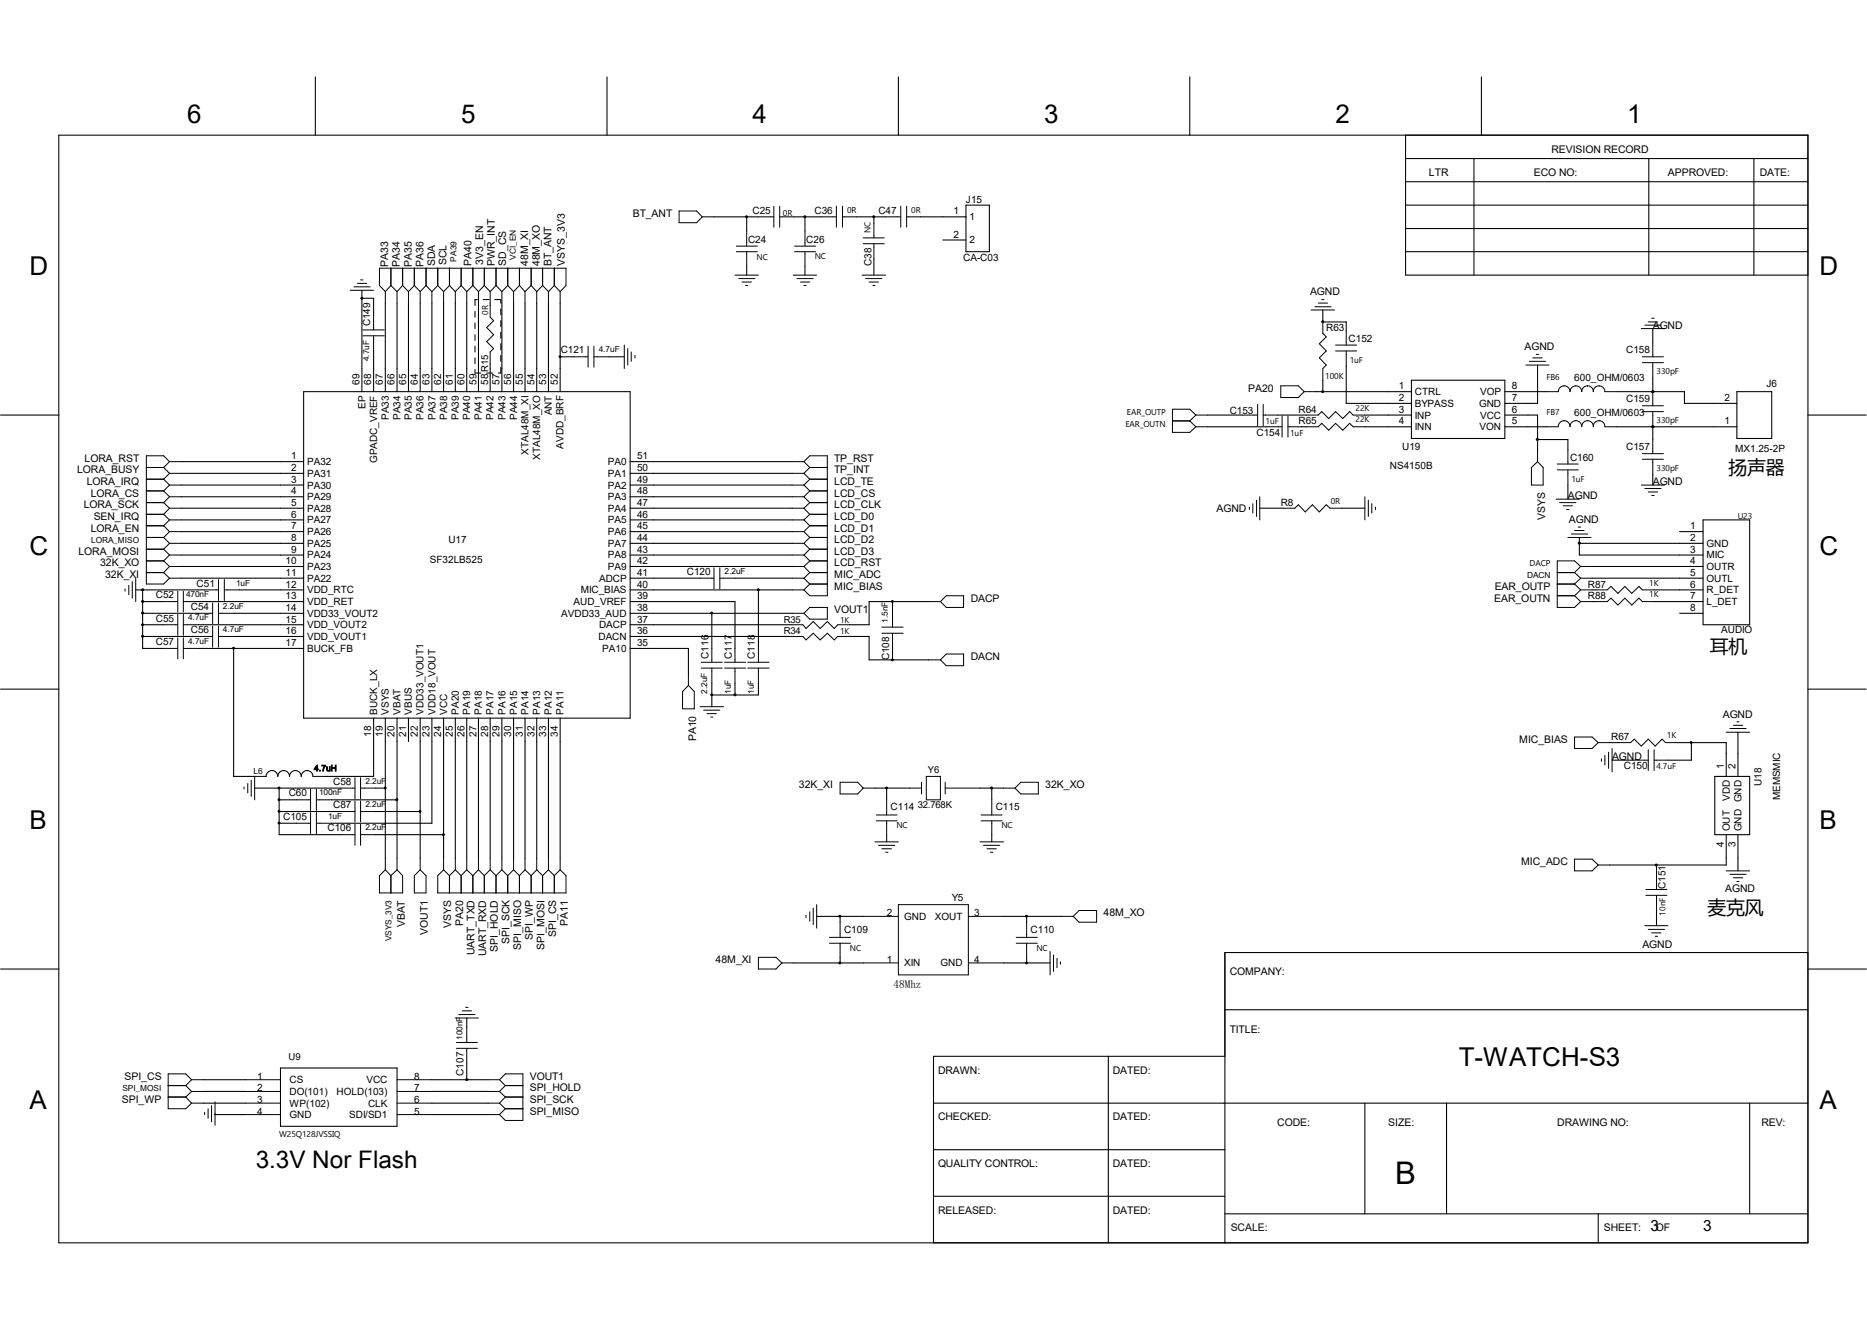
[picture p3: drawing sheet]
<svg xmlns="http://www.w3.org/2000/svg" width="297mm" height="210mm" viewBox="0 0 297 210" stroke-linecap="round" stroke-linejoin="round" font-family="sans-serif">
<g fill="none" stroke="#000" stroke-width=".17">
<path d="M50.2 12.2v9.3M96.6 12.2v9.3M142.9 12.2v9.3M189.3 12.2v9.3M235.7 12.2v9.3M9.4 21.5h278.2v176.2h-278.2zM113.6 34.5h7.1M118.8 34.5v2.2M126.3 34.5h4.3M128.1 34.5v2.2M136.2 34.5h4.7M139 34.5v1.1"/>
<path d="M146.4 34.5h7.3M150 38.2h3.7M153.7 32.6h3.7v7.4h-3.7zM223.6 25.2h64M223.6 28.9h64M223.6 36.4h64M223.6 21.5v22.3h64M223.6 32.6h64M234.5 25.2v18.6M262.3 25.2v18.6M279 25.2v18.6M57.6 47.5h1.8v2.7"/>
<path d="M57.6 46.2v16.1M59.4 55.8v6.5M61.3 48.2v14.1M63.2 48.2v14.1M65 48.2v14.1M66.8 48.2v14.1M68.7 48.2v14.1M70.6 48.2v14.1M72.4 48.2v14.1M74.3 48.2v14.1M75.6 49.5v1M75.6 51.4v.9"/>
<path d="M75.6 53.3v.8M75.6 55.1v.9M75.6 56.9v1M75.6 58.8v.6h.9M75.9 47.7h-.3v.9M76.1 48.2v14.1M76.9 47.7h.9M77.4 59.4h1M78 48.2v.4M78 57.9v4.4M78.7 47.7h1v.5M79.7 58.4v1h-.4"/>
<path d="M79.7 49.1v1M79.7 51v.9M79.7 52.9v.9M79.7 54.7v1M79.7 56.6v.9M79.8 48.2v14.1M81.7 48.2v14.1M83.5 48.2v14.1M85.4 48.2v14.1M87.2 48.2v14.1M89.1 48.2v14.1M89.1 56.8h2.3"/>
<path d="M96.9 56.8h2.4M118.8 42.3v1.5M128.1 42.3v1.5M139 41.2v2.6M210.4 51.2h.1M210.4 49.3v1.9M210.4 51.2h3.8v1.5M214.2 58.3v5.9h10.3M223.6 40h64M244.6 58.1v6.1h-5.2M262.9 52.3v2.2M.1 66h9.3"/>
<path d="M28.8 73.4h19.5M28.8 75.3h19.5M28.8 77.2h19.5M28.8 79h19.5M48.3 62.3h51.9v52h-51.9zM100.2 73.4h25.8M100.2 75.3h25.8M100.2 77.2h25.8M100.2 79h25.8M192.1 66h5.6M192.1 67.9h9.4M203.2 66h4.7"/>
<path d="M207.1 67.9h.8M209.3 62.3h15.2M210.4 60.5v1.8M217.1 66h7.4M217.1 67.9h7.4M224.5 60.5h14.9v9.3h-14.9zM239.4 66h5.2v5.6M239.4 62.3h6.6M239.4 67.9h6.6M244.6 69.9h4.8v1.7M249.4 77.2v2.2M257.2 62.3h10.8v1.9h8.3"/>
<path d="M257.2 67.9h19.1M262.9 62.3h.1M262.9 67.9h.1M262.9 60.1v2.2M262.9 67.9v2M262.9 75.5v1.7M276.3 62.3h5.6v7.5h-5.6zM287.6 66h9.3M21.6 93.9h11M22.7 95.7h3.3M22.7 97.6h8.9M22.7 99.4h3.3"/>
<path d="M22.7 93.9v9.3h3.3M28.8 80.9h19.5M28.8 82.7h19.5M28.8 84.6h19.5M28.8 86.4h19.5M28.8 88.3h19.5M28.8 90.1h19.5M28.8 92h19.5M31.6 95.7h16.7M31.6 99.4h16.7M37.2 97.6h11.1M38.1 93.9h10.2"/>
<path d="M100.2 80.9h25.8M100.2 82.7h25.8M100.2 84.6h25.8M100.2 86.4h25.8M100.2 88.3h25.8M100.2 90.1h25.8M100.2 92h11.2M100.2 93.9h25.8M100.2 95.7h16.7v7.5M100.2 97.6h25.8M100.2 99.4h25.6M113.2 97.6v5.6"/>
<path d="M116.9 92h9.1M120.6 93.9v9.3M142 95.7v1.7M147.7 95.7h-9.4v3.7h-3.2M200.4 80.9h3.7M213.4 80.9h3.7M251.2 86.4h19.7M251.2 85.5v2.8h19.7M253.3 90.1h17.6M253.3 92h17.6M253.3 93.9h.6M253.3 95.7h.6"/>
<path d="M263.1 93.9h7.8M263.1 95.7h7.8M267.2 84.6h3.7M267.2 97.6h3.7M270.9 82.7h7.4v16.7h-7.4zM.1 109.6h9.3M22.7 101.3h8.9M31.6 103.2h16.7M37.2 101.3h11.1M37.2 103.2v20.3h3.3M59.4 114.3v9.2h-7.8M61.3 114.3v22.2"/>
<path d="M63.2 114.3v22.2M65 114.3v3.7M66.8 114.3v22.2M68.7 114.3v16.7h-16M70.6 114.3v22.2M72.4 114.3v22.2M74.3 114.3v22.2M76.1 114.3v22.2M78 114.3v22.2M79.8 114.3v22.2M81.7 114.3v22.2M83.5 114.3v22.2"/>
<path d="M85.4 114.3v22.2M87.2 114.3v22.2M89.1 114.3v22.2M100.2 101.3h25.6M100.2 103.2h9.3v4M113.2 108.7v3.7M116.9 108.7v1.9M120.6 108.7v1.9h-7.4M135.1 101.3h3.2v3.7h9.4M142 103v2M256.1 118.2h1.5M266.8 118.2h7.8v5.3"/>
<path d="M269.1 118.2v2.7h-3.8M276.5 116.5v7M287.6 109.6h9.3M40.5 125.4h13.7M42.3 123.5a.93 .93 0 0 1 1-.9 .93 .93 0 0 1 .9 .9 .93 .93 0 0 1 .9-.9 .93 .93 0 0 1 1 .9 .93 .93 0 0 1 .9-.9 .93 .93 0 0 1 .9 .9 .93 .93 0 0 1 1-.9 .93 .93 0 0 1 .9 .9M44.4 125.4v7.4h9.8M44.4 127.3h2.8M44.4 129.1h9.8M44.4 131h2.8M52.7 127.3h10.5M59.8 132.8h10.8M59.8 125.4h1.5"/>
<path d="M59.8 129.1h7M139.2 125.4h5.5M141.1 125.4v1.9M141.1 132.8v1.1M155.9 125.4h3.7M157.8 125.4v1.9M157.8 132.8v1.1M256.5 120.9h3.3M263.5 137.6v1.5M272.8 123.5h5.5v9.3h-5.5zM274.6 132.8v4.8h-18.5M276.5 132.8v5.8"/>
<path d="M.1 154.2h9.3M126.2 153.2h11.1M129.9 145.8h7.4M133.6 145.8v.9M133.6 152.3v.9M159.6 153.2h7.4M159.6 145.8h9.3M163.3 145.8v.9M163.3 152.3v.9M263.5 144.7v2.6M287.6 151.6h-92.7v46.1M287.7 154.2h9.2"/>
<path d="M32.3 175.5h6.7M32.3 171.8h6.7M32.3 173.7h6.7M34.2 177.2v.1h4.8M44.6 169.9h18.6v9.3h-18.6zM68.7 175.5h8.9M68.7 171.8h8.9M68.7 173.7h8.9M68.7 177.3h8.9M74.3 162v1.4M74.3 169v2.8M148.5 175.5h139.1"/>
<path d="M176.3 168.1v29.6M194.9 160.7h92.7M194.9 168.1h-46.4v29.6M217.1 175.5v17.6M230.1 175.5v17.6M278.3 175.5v17.6M148.5 182.9h46.4M148.5 190.3h46.4M194.9 193.1h92.7M254.3 193.1v4.6"/>
</g>
<g fill="none" stroke="#000" stroke-width=".16">
<path d="M108 33.6h2.8l.9 .9-.9 .9h-2.8zM111.7 34.5h1.9M117.1 39.2h3.4M118.8 36.7v2.5M120.7 34.5h2.4M123.1 32.8v3.4M124 34.5h2.3M124 32.8v3.4M126.4 39.2h3.4M128.1 36.7v2.5M130.6 34.5h2.5M133.1 32.8v3.4"/>
<path d="M134 34.5h2.2M134 32.8v3.4M137.3 38.8h3.4M137.3 37.8h3.4M139 35.6v2.2M139 38.8v2.4M140.9 34.5h2.4M143.3 32.8v3.4M144.2 34.5h2.2M144.2 32.8v3.4M55.7 46.2h3.7M56.3 45.6h2.6"/>
<path d="M56.9 45.1h1.4M57.4 44.5h.3M57.7 53.4h3.4M57.7 52.5h3.4M59.4 50.2v2.3M59.4 53.4v2.4M61.3 46.4v1.8M61.3 46.4l-.9-1v-2.7h29.6v2.7l-.9 1M62.2 42.7v2.7M62.2 45.4l1 1M62.2 45.4l-.9 1M63.2 46.4v1.8"/>
<path d="M64.1 42.7v2.7M64.1 45.4l.9 1M64.1 45.4l-.9 1M65 46.4v1.8M65.9 42.7v2.7M65.9 45.4l.9 1M65.9 45.4l-.9 1M66.8 46.4v1.8M67.8 42.7v2.7M67.8 45.4l.9 1M67.8 45.4l-1 1M68.7 46.4v1.8"/>
<path d="M69.6 42.7v2.7M69.6 45.4l1 1M69.6 45.4l-.9 1M70.6 46.4v1.8M71.5 42.7v2.7M71.5 45.4l.9 1M71.5 45.4l-.9 1M72.4 46.4v1.8M73.4 42.7v2.7M73.4 45.4l.9 1M73.4 45.4l-1 1M74.3 46.4v1.8"/>
<path d="M75.2 42.7v2.7M75.2 45.4l.9 1M75.2 45.4l-.9 1M76.1 46.4v1.8M77 42.7v2.7M77 45.4l-.9 1M77 45.4l1 1M78 48.6v1.9l.5 .5-1.1 1.1 1.1 1.2-1.1 1.1 1.1 1.1-.5 .5v1.9M78 46.4v1.8M78.9 42.7v2.7M78.9 45.4l.9 1M78.9 45.4l-.9 1"/>
<path d="M79.8 46.4v1.8M80.8 42.7v2.7M80.8 45.4l.9 1M80.8 45.4l-1 1M81.7 46.4v1.8M82.6 42.7v2.7M82.6 45.4l.9 1M82.6 45.4l-.9 1M83.5 46.4v1.8M84.5 42.7v2.7M84.5 45.4l.9 1M84.5 45.4l-1 1"/>
<path d="M85.4 46.4v1.8M86.3 42.7v2.7M86.3 45.4l.9 1M86.3 45.4l-.9 1M87.2 46.4v1.8M88.2 42.7v2.7M88.2 45.4l.9 1M88.2 45.4l-1 1M89.1 46.4v1.8M91.4 56.8h2.2M93.6 55.1v3.3M94.5 56.8h2.4"/>
<path d="M94.5 55.1v3.3M99.3 54.9v3.7M99.9 55.5v2.6M100.4 56v1.5M101 56.6v.3M116.9 43.8h3.7M117.1 40h3.4M117.5 44.3h2.6M118.1 44.9h1.4M118.6 45.4h.4M118.8 40v2.3M126.2 43.8h3.7"/>
<path d="M126.4 40h3.4M126.8 44.3h2.6M127.3 44.9h1.5M127.9 45.4h.3M128.1 40v2.3M137.2 43.8h3.7M137.7 44.3h2.6M138.3 44.9h1.4M138.9 45.4h.3M208.6 49.3h3.7M209.2 48.8h2.6M209.7 48.2h1.5"/>
<path d="M210.3 47.7h.3M210.4 51.2v1.8l.6 .6-1.1 1.1 1.1 1.1-1.1 1.1 1.1 1.2-.6 .5v1.9M212.5 55.8h3.3M212.5 54.9h3.3M214.2 52.7v2.2M214.2 55.8v2.5M242.7 58.1h3.7M243.3 57.5h2.6M243.8 56.9h1.5M244.4 56.4h.4M261.1 52.3h3.7M261.3 56.8h3.3"/>
<path d="M261.3 57.7h3.3M261.7 51.7h2.5M262.2 51.2h1.5M262.8 50.6h.3M262.9 54.5v2.3M262.9 57.7v2.4M23.3 74.4h2.7M23.3 76.2h2.7M23.3 78.1h2.7M23.3 80h2.7M26 74.4l1 .9M26 76.2l1 1"/>
<path d="M26 78.1l1 .9M26 80l1 .9M27 73.4h1.8M27 73.4l-1 1M27 73.4l-1-.9h-2.7v20.4h2.7l1-.9M27 75.3h1.8M27 75.3l-1 .9M27 77.2h1.8M27 77.2l-1 .9M27 79h1.8M27 79l-1 1M126 73.4h1.9"/>
<path d="M126 75.3h1.9M126 77.2h1.9M126 79h1.9M127.9 73.4l.9-.9h2.8v22.3h-2.8l-.9-.9M127.9 79l.9 1M127.9 77.2l.9 .9M127.9 75.3l.9 .9M127.9 73.4l.9 1M128.8 74.4h2.8M128.8 76.2h2.8M128.8 78.1h2.8M128.8 80h2.8"/>
<path d="M128.8 80l-.9 .9M128.8 78.1l-.9 .9M128.8 76.2l-.9 1M128.8 74.4l-.9 .9M186.5 67h2.8M189.3 67l.9 .9M190.2 66h1.9M190.2 67.9h1.9M190.2 66l-.9 1M190.2 66l-.9-.9h-2.8v3.7h2.8l.9-.9M197.7 66h2.4M199.9 79.6v2.6"/>
<path d="M200.1 64.3v3.4M200.4 79v3.7M201 66h2.2M201 64.3v3.4M201.5 67.9h2.5M203.8 61.4h2.7l1 .9-1 .9h-2.7zM204 66.2v3.4M204.9 67.9h2.2M204.9 66.2v3.4M207.5 62.3h1.8M207.9 66h1.8l.6-.5 1.1 1.1 1.1-1.1 1.1 1.1 1.1-1.1 .6 .5h1.8M207.9 67.9h1.8l.6-.5 1.1 1.1 1.1-1.1 1.1 1.1 1.1-1.1 .6 .5h1.8"/>
<path d="M217.1 79v3.7M217.7 79.6v2.6M243.6 74.4l1-1 .9 1v2.8h-1.9zM244.6 71.6v1.8M246 67.9h1.9M247.6 79.4h3.6M247.7 74.8h3.4M247.7 73.8h3.4M248.1 80h2.6M248.8 61.4a.82 .82 0 0 0-.9 .9h-1.9M248.8 67a.82 .82 0 0 0-.9 .9M248.8 61.4a.93 .93 0 0 1 1 .9 .86 .86 0 0 1 .9-.9"/>
<path d="M248.8 66.9a.93 .93 0 0 1 1 1M249.4 71.6v2.2M249.4 74.8v2.4M250.7 61.4a.93 .93 0 0 1 .9 .9 .86 .86 0 0 1 1-.9M250.7 66.9a.93 .93 0 0 1 .9 1M250.7 67a.82 .82 0 0 0-.9 .9M252.6 67a.82 .82 0 0 0-1 .9M252.6 61.4a.93 .93 0 0 1 .9 .9M252.6 66.9a.93 .93 0 0 1 .9 1M254.4 61.4a.93 .93 0 0 1 .9 .9h1.9M254.4 66.9a.93 .93 0 0 1 .9 1h1.9M254.4 61.4a.84 .84 0 0 0-1 .9"/>
<path d="M254.4 67a.84 .84 0 0 0-1 .9M261.1 77.2h3.7M261.3 73.1h3.3M261.3 72.2h3.3M261.3 65.5h3.3M261.3 64.6h3.3M261.7 77.7h2.5M262.2 78.3h1.5M262.8 78.8h.3M262.9 62.3v2.3M262.9 65.5v2.4M262.9 69.9v2.3"/>
<path d="M262.9 73.1v2.4M19.9 93.7v.4M20.5 93.1v1.5M21 92.5v2.7M21.6 92v3.7M23.3 81.8h2.7M23.3 83.7h2.7M23.3 85.5h2.7M23.3 87.4h2.7M23.3 89.2h2.7M23.3 91.1h2.7M26 95.7h2.3"/>
<path d="M26 99.4h2.3M26 81.8l1 .9M26 83.7l1 .9M26 85.5l1 .9M26 87.4l1 .9M26 89.2l1 .9M26 91.1l1 .9M27 92h1.8M27 80.9h1.8M27 80.9l-1 .9M27 82.7h1.8M27 82.7l-1 1"/>
<path d="M27 84.6h1.8M27 84.6l-1 .9M27 86.4h1.8M27 86.4l-1 1M27 88.3h1.8M27 88.3l-1 .9M27 90.1h1.8M27 90.1l-1 1M28.3 94.1v3.3M28.3 97.7v3.4M29.2 95.7h2.4M29.2 94.1v3.3"/>
<path d="M29.2 97.7v3.4M29.2 99.4h2.4M31.6 97.6h2.2M32.6 93.9h2.2M33.8 95.9v3.3M33.8 99.6v3.4M34.8 92.2v3.3M34.8 95.9v3.3M34.8 99.6v3.4M34.8 97.6h2.4M35.7 93.9h2.4M35.7 92.2v3.3"/>
<path d="M111.4 92h2.2M113.6 90.3v3.4M114.5 92h2.4M114.5 90.3v3.4M125.8 99.4h1.9l.5 .6 1.2-1.1 1.1 1.1 1.1-1.1 1.1 1.1 .6-.6h1.8M126 93.9h1.9M126 97.6h1.9M126 92h1.9M126 80.9h1.9M126 82.7h1.9M126 84.6h1.9M126 86.4h1.9"/>
<path d="M126 88.3h1.9M126 90.1h1.9M127.9 97.6l.9-1h2.8v1.9h-2.8zM127.9 92l.9 .9M127.9 90.1l.9 1M127.9 88.3l.9 .9M127.9 86.4l.9 1M127.9 84.6l.9 .9M127.9 82.7l.9 1M127.9 80.9l.9 .9M128.8 81.8h2.8M128.8 83.7h2.8"/>
<path d="M128.8 85.5h2.8M128.8 87.4h2.8M128.8 89.2h2.8M128.8 91.1h2.8M128.8 92.9h2.8M128.8 92.9l-.9 1M128.8 91.1l-.9 .9M128.8 89.2l-.9 .9M128.8 87.4l-.9 .9M128.8 85.5l-.9 .9M128.8 83.7l-.9 .9M128.8 81.8l-.9 .9"/>
<path d="M140.3 99.8h3.4M142 97.4v2.4M147.7 95.7h1.9M149.6 95.7l.9-.9h2.8v1.8h-2.8zM198.8 80.7v.4M199.3 80.1v1.5M204.1 80.9h1.9l.5-.6 1.1 1.1 1.2-1.1 1.1 1.1 1.1-1.1 .6 .6h1.8M218.2 80.1v1.5M218.8 80.7v.4M247.7 91.1h2.8M247.7 92.9h2.8M247.7 94.8h2.8"/>
<path d="M248.7 80.5h1.4M249.2 81.1h.4M249.4 85.5h3.7M250 85h2.6M250.5 84.4h1.5M250.5 91.1l1 .9M250.5 92.9l1 1M250.5 94.8l1 .9M251.1 83.9h.4M251.5 93.9h1.8M251.5 95.7h1.8M251.5 92h1.8"/>
<path d="M251.5 90.1l-1-.9h-2.8v7.4h2.8l1-.9M251.5 90.1h1.8M251.5 90.1l-1 1M251.5 92l-1 .9M251.5 93.9l-1 .9M253.9 93.9h1.8l.6-.6 1.1 1.1 1.1-1.1 1.1 1.1 1.1-1.1 .6 .6h1.8M253.9 95.7h1.8l.6-.5 1.1 1.1 1.1-1.1 1.1 1.1 1.1-1.1 .6 .5h1.8M26 103.2h2.3M28.3 101.5v3.3M29.2 101.5v3.3M29.2 103.2h2.4M31.6 101.3h2.2"/>
<path d="M34.8 101.3h2.4M109.5 107.2v1.9M109.5 109.1l.9 .9v2.8h-1.8v-2.8zM111.4 112.4h3.7M111.5 106.3h3.4M111.5 105.4h3.4M111.9 113h2.6M112.5 113.5h1.5M113.1 114.1h.3M113.2 103.2v2.2M113.2 106.3v2.4M115.3 106.3h3.3"/>
<path d="M115.3 105.4h3.3M116.9 103.2v2.2M116.9 106.3v2.4M119 106.3h3.3M119 105.4h3.3M120.6 103.2v2.2M120.6 106.3v2.4M125.8 101.3h1.9l.5 .5 1.2-1 1.1 1 1.1-1 1.1 1 .6-.5h1.8M140.3 100.8h3.4M142 100.8v2.2M147.7 105h1.9M149.6 105l.9-.9h2.8v1.8h-2.8z"/>
<path d="M250.5 117.3h2.8l1 .9-1 .9h-2.8zM254.3 118.2h1.8M255.9 119.7v2.6M256.5 119.1v3.7M257.6 118.2h1.8l.6-.6 1.1 1.1 1.1-1.1 1.1 1.1 1.1-1.1 .6 .6h1.8M262.2 119.3v3.3M263.1 119.3v3.3M274.6 116.5h3.7M275.2 115.9h2.6M275.8 115.4h1.4M276.3 114.9h.3M38.8 125.2v.4"/>
<path d="M39.4 124.7v1.5M40 124.1v2.6M42.4 123.5h-1.9v3.8M47.2 127.3h2.2M47.2 131h2.2M49.4 125.6v3.3M49.4 129.3v3.3M49.8 123.5h1.8M50.3 127.3h2.4M50.3 125.6v3.3M50.3 129.3v3.3M50.3 131h2.4"/>
<path d="M54.2 125.4h2.3M54.2 129.1h2.3M54.2 132.8h2.3M56.5 123.7v3.4M56.5 127.4v3.4M56.5 131.1v3.4M57.4 125.4h2.4M57.4 123.7v3.4M57.4 127.4v3.4M57.4 131.1v3.4M57.4 129.1h2.4M57.4 132.8h2.4"/>
<path d="M61.3 136.5v1.9M61.3 138.4l.9 .9M61.3 138.4l-.9 .9v2.8h3.7v-2.8l-.9-.9M62.2 139.3v2.8M63.2 136.5v1.9M63.2 138.4l-1 .9M66.8 138.4l1 .9v2.8h-1.9v-2.8zM66.8 136.5v1.9M70.6 138.4l-1 .9v2.8h20.4v-2.8l-.9-.9M70.6 136.5v1.9M70.6 138.4l.9 .9M71.5 139.3v2.8"/>
<path d="M72.4 136.5v1.9M72.4 138.4l1 .9M72.4 138.4l-.9 .9M73.4 139.3v2.8M74.3 136.5v1.9M74.3 138.4l.9 .9M74.3 138.4l-.9 .9M75.2 139.3v2.8M76.1 136.5v1.9M76.1 138.4l.9 .9M76.1 138.4l-.9 .9M77 139.3v2.8"/>
<path d="M78 136.5v1.9M78 138.4l.9 .9M78 138.4l-1 .9M78.9 139.3v2.8M79.8 136.5v1.9M79.8 138.4l1 .9M79.8 138.4l-.9 .9M80.8 139.3v2.8M81.7 136.5v1.9M81.7 138.4l.9 .9M81.7 138.4l-.9 .9M82.6 139.3v2.8"/>
<path d="M83.5 136.5v1.9M83.5 138.4l1 .9M83.5 138.4l-.9 .9M84.5 139.3v2.8M85.4 136.5v1.9M85.4 138.4l.9 .9M85.4 138.4l-.9 .9M86.3 139.3v2.8M87.2 136.5v1.9M87.2 138.4l1 .9M87.2 138.4l-.9 .9M88.2 139.3v2.8"/>
<path d="M89.1 136.5v1.9M89.1 138.4l-.9 .9M133.6 124.5h2.8l.9 .9-.9 .9h-2.8zM137.3 125.4h1.9M139.2 133.9h3.7M139.4 129.7h3.3M139.4 130.6h3.3M139.7 134.5h2.6M140.3 135h1.5M140.9 135.6h.4M141.1 127.3v2.4M141.1 130.6v2.2"/>
<path d="M144.7 125.4h1.9M146.6 124.5v1.8M147.4 123.5h2.2v3.8h-2.2zM150.4 125.4h5.5M150.4 124.5v1.8M155.9 133.9h3.7M156.1 129.7h3.3M156.1 130.6h3.3M156.5 134.5h2.5M157 135h1.5M157.6 135.6h.3M157.8 127.3v2.4"/>
<path d="M157.8 130.6v2.2M159.6 125.4h1.9M162.4 124.5h2.8v1.8h-2.8l-.9-.9zM250.5 136.7h2.8l1 .9-1 1h-2.8zM254.3 137.6h1.8M254.8 120.7v.4M255.3 120.2v1.5M259.8 120.9h2.4M263.1 120.9h2.2M263.5 139.1v2.4M274.6 138.6h3.7M275.2 139.1h2.6"/>
<path d="M275.8 139.7h1.4M120.6 152.3h2.8l1 .9-1 1h-2.8zM124.4 153.2h1.8M128.2 145.6v.4M128.8 145.1v1.5M129.4 144.5v2.6M129.9 143.9v3.8M132 149.1h3.3M132 150.1h3.3M133.6 146.7v2.4M133.6 150.1v2.2M137.3 153.2h5.6"/>
<path d="M137.3 145.8h5.6M142.9 143.9h11.2v11.2h-11.2zM154.1 153.2h5.5M154.1 145.8h5.5M161.7 149.1h3.3M161.7 150.1h3.3M163.3 146.7v2.4M163.3 150.1v2.2M167 151.4v3.7M167.6 151.9v2.7M168.1 152.5v1.5M168.7 153v.4"/>
<path d="M168.9 145.8h1.8M171.7 144.9h2.8v1.8h-2.8l-1-.9zM261.7 147.3h3.6M261.8 141.5h3.4M261.8 142.5h3.4M262.2 147.9h2.6M262.8 148.4h1.4M263.3 149h.4M263.5 142.5v2.2M276.3 140.3h.3M26.8 172.7h2.7M26.8 174.5h2.7"/>
<path d="M29.5 172.7l1 1M29.5 174.5l1 1M30.5 171.8h1.8M30.5 173.7h1.8M30.5 175.5h1.8M30.5 171.8l-1 .9M30.5 171.8l-1-.9h-2.7v5.5h2.7l1-.9M30.5 173.7l-1 .8M32.6 177v.3M33.1 176.4v1.5M33.7 175.9v2.6M34.2 175.3v3.7"/>
<path d="M39 171.8h5.6M39 173.7h5.6M39 175.5h5.6M39 177.3h5.6M63.2 171.8h5.5M63.2 173.7h5.5M63.2 175.5h5.5M63.2 177.3h5.5M72.4 162h3.7M72.6 165.9h3.3M72.6 166.8h3.3M73 161.4h2.6"/>
<path d="M73.5 160.8h1.5M74.1 160.3h.4M74.3 163.4v2.5M74.3 166.8v2.2M77.6 171.8h1.9M77.6 173.7h1.9M77.6 175.5h1.9M77.6 177.3h1.9M79.5 171.8l.9-.9h2.8v7.4h-2.8l-.9-1M79.5 175.5l.9 .9M79.5 173.7l.9 .8M79.5 171.8l.9 .9"/>
<path d="M80.4 172.7h2.8M80.4 174.5h2.8M80.4 176.4h2.8M80.4 176.4l-.9 .9M80.4 174.5l-.9 1M80.4 172.7l-.9 1"/>
</g>
<g fill="#000" stroke="#000" stroke-width=".16">
<path d="M244.4 69.8h.3v.2h-.3z" fill-rule="evenodd"/>
<path d="M262.8 62.2h.3v.2h-.3z" fill-rule="evenodd"/>
<path d="M262.8 67.8h.3v.2h-.3z" fill-rule="evenodd"/>
<path d="M262.8 67.8h.3v.2h-.3z" fill-rule="evenodd"/>
<path d="M262.8 62.2h.3v.2h-.3z" fill-rule="evenodd"/>
<path d="M22.6 93.7h.2v.2h-.2z" fill-rule="evenodd"/>
<path d="M22.6 95.6h.2v.2h-.2z" fill-rule="evenodd"/>
<path d="M22.6 97.4h.2v.2h-.2z" fill-rule="evenodd"/>
<path d="M22.6 99.3h.2v.2h-.2z" fill-rule="evenodd"/>
<path d="M251.1 86.3h.3v.2h-.3z" fill-rule="evenodd"/>
<path d="M22.6 101.1h.2v.2h-.2z" fill-rule="evenodd"/>
<path d="M116.8 110.4h.2v.3h-.2z" fill-rule="evenodd"/>
<path d="M63 127.1h.2v.2h-.2z" fill-rule="evenodd"/>
<path d="M263.4 137.5h.2v.2h-.2z" fill-rule="evenodd"/>
<path d="M133.5 153.1h.2v.2h-.2z" fill-rule="evenodd"/>
<path d="M133.5 145.7h.2v.2h-.2z" fill-rule="evenodd"/>
<path d="M74.1 171.7h.3v.2h-.3z" fill-rule="evenodd"/>
<circle cx="118.8" cy="34.5" r=".15"/>
<circle cx="128" cy="34.5" r=".15"/>
<circle cx="139" cy="34.5" r=".15"/>
<circle cx="57.6" cy="47.5" r=".15"/>
<circle cx="89.1" cy="56.7" r=".15"/>
<circle cx="210.4" cy="51.2" r=".15"/>
<circle cx="210.4" cy="62.3" r=".15"/>
<circle cx="113.2" cy="97.5" r=".15"/>
<circle cx="120.6" cy="93.8" r=".15"/>
<circle cx="142" cy="95.7" r=".15"/>
<circle cx="37.1" cy="103.1" r=".15"/>
<circle cx="113.2" cy="110.6" r=".15"/>
<circle cx="142" cy="105" r=".15"/>
<circle cx="269" cy="118.1" r=".15"/>
<circle cx="44.4" cy="125.4" r=".15"/>
<circle cx="44.4" cy="127.2" r=".15"/>
<circle cx="44.4" cy="129.1" r=".15"/>
<circle cx="44.4" cy="130.9" r=".15"/>
<circle cx="61.3" cy="125.4" r=".15"/>
<circle cx="66.8" cy="129.1" r=".15"/>
<circle cx="70.5" cy="132.8" r=".15"/>
<circle cx="141" cy="125.4" r=".15"/>
<circle cx="157.8" cy="125.4" r=".15"/>
<circle cx="163.3" cy="153.2" r=".15"/>
<circle cx="163.3" cy="145.8" r=".15"/>
</g>
<text font-size="5" x="222" y="188.4">B</text>
<g font-size="4.1">
<text x="29.8" y="19.6">6</text>
<text x="73.4" y="19.6">5</text>
<text x="119.7" y="19.6">4</text>
<text x="166.1" y="19.6">3</text>
<text x="212.5" y="19.6">2</text>
<text x="258.9" y="19.6">1</text>
<text x="4.7" y="43.8">D</text>
<text x="289.5" y="43.8">D</text>
<text x="4.7" y="88.3">C</text>
<text x="289.5" y="88.3">C</text>
<text x="4.7" y="131.9">B</text>
<text x="289.5" y="131.9">B</text>
<text x="232.1" y="169.5">T-WATCH-S3</text>
<text x="4.7" y="176.4">A</text>
<text x="289.5" y="176.4">A</text>
</g>
<text font-size="3.9" x="40.7" y="185.9">3.3V Nor Flash</text>
<g font-size="3">
<text x="275" y="75.5">扬声器</text>
<text x="272" y="103.9">耳机</text>
<text x="271.7" y="145.5">麦克风</text>
</g>
<g font-size="2.5">
<text x="262.6" y="195.8">3</text>
<text x="270.9" y="195.8">3</text>
</g>
<text font-size="1.8" x="142.2" y="157.1">48Mhz</text>
<g font-size="1.7">
<text x="227.3" y="28">LTR</text>
<text x="244" y="28">ECO NO:</text>
<text x="246.8" y="24.3">REVISION RECORD</text>
<text x="265.3" y="28">APPROVED:</text>
<text x="280" y="28">DATE:</text>
<text x="100.7" y="34.5">BT_ANT</text>
<text x="61.8" y="42.5" transform="rotate(-90 61.8 42.5)">PA33</text>
<text x="63.6" y="42.5" transform="rotate(-90 63.6 42.5)">PA34</text>
<text x="65.5" y="42.5" transform="rotate(-90 65.5 42.5)">PA35</text>
<text x="67.4" y="42.5" transform="rotate(-90 67.4 42.5)">PA36</text>
<text x="69.2" y="42.3" transform="rotate(-90 69.2 42.3)">SDA</text>
<text x="71" y="42.2" transform="rotate(-90 71 42.2)">SCL</text>
<text x="75" y="42.3" transform="rotate(-90 75 42.3)">PA40</text>
<text x="76.9" y="42.1" transform="rotate(-90 76.9 42.1)">3V3_EN</text>
<text x="78.7" y="42.3" transform="rotate(-90 78.7 42.3)">PWR_INT</text>
<text x="80.5" y="42.2" transform="rotate(-90 80.5 42.2)">SD_CS</text>
<text x="84" y="42.3" transform="rotate(-90 84 42.3)">48M_XI</text>
<text x="85.9" y="42.4" transform="rotate(-90 85.9 42.4)">48M_XO</text>
<text x="87.8" y="42.3" transform="rotate(-90 87.8 42.3)">BT_ANT</text>
<text x="89.9" y="42.3" transform="rotate(-90 89.9 42.3)">VSYS_3V3</text>
<text x="208.4" y="46.9">AGND</text>
<text x="262.9" y="52.3">AGND</text>
<text x="242.5" y="55.7">AGND</text>
<text x="198.6" y="62.3">PA20</text>
<text x="12.3" y="75.3">LORA_BUSY</text>
<text x="13.5" y="73.4">LORA_RST</text>
<text x="13.8" y="77.2">LORA_IRQ</text>
<text x="132.7" y="77.2">LCD_TE</text>
<text x="132.7" y="75.3">TP_INT</text>
<text x="132.7" y="73.4">TP_RST</text>
<text x="262.9" y="77.2">AGND</text>
<text x="13.3" y="80.9">LORA_SCK</text>
<text x="14.4" y="79">LORA_CS</text>
<text x="14.9" y="82.7">SEN_IRQ</text>
<text x="132.7" y="82.7">LCD_D0</text>
<text x="132.7" y="80.9">LCD_CLK</text>
<text x="132.7" y="79">LCD_CS</text>
<text x="193.5" y="81.4">AGND</text>
<text x="245.8" y="82.7" transform="rotate(-90 245.8 82.7)">VSYS</text>
<text x="249.4" y="79.4">AGND</text>
<text x="249.6" y="83.3">AGND</text>
<text x="12.5" y="88.3">LORA_MOSI</text>
<text x="14.4" y="84.6">LORA_EN</text>
<text x="132.7" y="88.3">LCD_D3</text>
<text x="132.7" y="86.4">LCD_D2</text>
<text x="132.7" y="84.6">LCD_D1</text>
<text x="15.9" y="90.1">32K_XO</text>
<text x="16.7" y="92">32K_XI</text>
<text x="132.7" y="93.9">MIC_BIAS</text>
<text x="132.7" y="92">MIC_ADC</text>
<text x="132.7" y="90.1">LCD_RST</text>
<text x="154.4" y="95.7">DACP</text>
<text x="237.7" y="95.7">EAR_OUTN</text>
<text x="237.8" y="93.9">EAR_OUTP</text>
<text x="132.7" y="97.6">VOUT1</text>
<text x="154.4" y="105">DACN</text>
<text x="110.7" y="117.9" transform="rotate(-90 110.7 117.9)">PA10</text>
<text x="241.7" y="118.2">MIC_BIAS</text>
<text x="274.1" y="114.3">AGND</text>
<text x="127.1" y="125.4">32K_XI</text>
<text x="166.3" y="125.4">32K_XO</text>
<text x="256.5" y="120.9">AGND</text>
<text x="242" y="137.6">MIC_ADC</text>
<text x="274.4" y="141.9">AGND</text>
<text x="64.4" y="147.5" transform="rotate(-90 64.4 147.5)">VBAT</text>
<text x="68.1" y="148.8" transform="rotate(-90 68.1 148.8)">VOUT1</text>
<text x="71.8" y="147.6" transform="rotate(-90 71.8 147.6)">VSYS</text>
<text x="73.7" y="147.3" transform="rotate(-90 73.7 147.3)">PA20</text>
<text x="84.8" y="149.5" transform="rotate(-90 84.8 149.5)">SPI_WP</text>
<text x="88.5" y="149.1" transform="rotate(-90 88.5 149.1)">SPI_CS</text>
<text x="90.3" y="147.3" transform="rotate(-90 90.3 147.3)">PA11</text>
<text x="175.6" y="145.8">48M_XO</text>
<text x="75.5" y="151.9" transform="rotate(-90 75.5 151.9)">UART_TXD</text>
<text x="77.3" y="152.1" transform="rotate(-90 77.3 152.1)">UART_RXD</text>
<text x="79.2" y="151.4" transform="rotate(-90 79.2 151.4)">SPI_HOLD</text>
<text x="81.1" y="150.2" transform="rotate(-90 81.1 150.2)">SPI_SCK</text>
<text x="82.9" y="151.1" transform="rotate(-90 82.9 151.1)">SPI_MISO</text>
<text x="86.6" y="151.1" transform="rotate(-90 86.6 151.1)">SPI_MOSI</text>
<text x="113.8" y="153.2">48M_XI</text>
<text x="195.6" y="155.1">COMPANY:</text>
<text x="261.3" y="150.8">AGND</text>
<text x="195.6" y="164.4">TITLE:</text>
<text x="19.8" y="171.8">SPI_CS</text>
<text x="84.3" y="173.7">SPI_HOLD</text>
<text x="84.3" y="171.8">VOUT1</text>
<text x="149.2" y="170.9">DRAWN:</text>
<text x="177" y="170.9">DATED:</text>
<text x="19.4" y="175.5">SPI_WP</text>
<text x="84.3" y="177.3">SPI_MISO</text>
<text x="84.3" y="175.5">SPI_SCK</text>
<text x="149.2" y="178.3">CHECKED:</text>
<text x="177" y="178.3">DATED:</text>
<text x="203.2" y="179.2">CODE:</text>
<text x="220.9" y="179.2">SIZE:</text>
<text x="247.7" y="179.2">DRAWING NO:</text>
<text x="280.2" y="179.2">REV:</text>
<text x="149.2" y="185.7">QUALITY CONTROL:</text>
<text x="177" y="185.7">DATED:</text>
<text x="149.2" y="193.1">RELEASED:</text>
<text x="177" y="193.1">DATED:</text>
<text x="195.8" y="195.9">SCALE:</text>
<text x="255.1" y="195.9">SHEET:</text>
<text x="263.4" y="195.9">OF</text>
</g>
<g font-size="1.6">
<text x="119.7" y="34.1">C25</text>
<text x="129.6" y="34.1">C36</text>
<text x="139.7" y="34.1">C47</text>
<text x="151.7" y="34.1">1</text>
<text x="153.7" y="32.3">J15</text>
<text x="154.2" y="35.1">1</text>
<text x="119" y="38.6">C24</text>
<text x="128.3" y="38.6">C26</text>
<text x="151.7" y="37.8">2</text>
<text x="153.2" y="41.6">CA-C03</text>
<text x="154.2" y="38.7">2</text>
<text x="138.6" y="42.3" transform="rotate(-90 138.6 42.3)">C38</text>
<text x="58.9" y="51.9" transform="rotate(-90 58.9 51.9)">C149</text>
<text x="211" y="52.7">R63</text>
<text x="89.2" y="56.2">C121</text>
<text x="214.5" y="54.4">C152</text>
<text x="258.7" y="56.2">C158</text>
<text x="57.2" y="61.2" transform="rotate(-90 57.2 61.2)">69</text>
<text x="58.1" y="65" transform="rotate(-90 58.1 65)">EP</text>
<text x="59.1" y="61.2" transform="rotate(-90 59.1 61.2)">68</text>
<text x="60.9" y="61.2" transform="rotate(-90 60.9 61.2)">67</text>
<text x="62.8" y="61.2" transform="rotate(-90 62.8 61.2)">66</text>
<text x="64.6" y="61.2" transform="rotate(-90 64.6 61.2)">65</text>
<text x="66.5" y="61.2" transform="rotate(-90 66.5 61.2)">64</text>
<text x="68.3" y="61.2" transform="rotate(-90 68.3 61.2)">63</text>
<text x="70.2" y="61.2" transform="rotate(-90 70.2 61.2)">62</text>
<text x="72.1" y="61.2" transform="rotate(-90 72.1 61.2)">61</text>
<text x="73.9" y="61.2" transform="rotate(-90 73.9 61.2)">60</text>
<text x="75.8" y="61.2" transform="rotate(-90 75.8 61.2)">59</text>
<text x="77.6" y="61.2" transform="rotate(-90 77.6 61.2)">58R15</text>
<text x="79.5" y="61.2" transform="rotate(-90 79.5 61.2)">57</text>
<text x="81.3" y="61.2" transform="rotate(-90 81.3 61.2)">56</text>
<text x="83.2" y="61.2" transform="rotate(-90 83.2 61.2)">55</text>
<text x="85" y="61.2" transform="rotate(-90 85 61.2)">54</text>
<text x="86.9" y="61.2" transform="rotate(-90 86.9 61.2)">53</text>
<text x="88.7" y="61.2" transform="rotate(-90 88.7 61.2)">52</text>
<text x="195.6" y="65.9">C153</text>
<text x="206.6" y="65.7">R64</text>
<text x="222.5" y="61.9">1</text>
<text x="222.5" y="63.8">2</text>
<text x="222.5" y="65.7">3</text>
<text x="225.1" y="62.9">CTRL</text>
<text x="225.1" y="64.7">BYPASS</text>
<text x="235.3" y="64.7">GND</text>
<text x="235.5" y="62.9">VOP</text>
<text x="240.5" y="65.7">6</text>
<text x="240.5" y="63.8">7</text>
<text x="240.5" y="61.9">8</text>
<text x="250.4" y="60.7">600_OHM/0603</text>
<text x="258.7" y="64">C159</text>
<text x="274.3" y="63.8">2</text>
<text x="281" y="61.6">J6</text>
<text x="61.9" y="66.8" transform="rotate(-90 61.9 66.8)">PA33</text>
<text x="63.7" y="66.8" transform="rotate(-90 63.7 66.8)">PA34</text>
<text x="65.5" y="66.8" transform="rotate(-90 65.5 66.8)">PA35</text>
<text x="67.4" y="66.8" transform="rotate(-90 67.4 66.8)">PA36</text>
<text x="69.3" y="66.8" transform="rotate(-90 69.3 66.8)">PA37</text>
<text x="71.1" y="66.8" transform="rotate(-90 71.1 66.8)">PA38</text>
<text x="73" y="66.8" transform="rotate(-90 73 66.8)">PA39</text>
<text x="74.8" y="66.8" transform="rotate(-90 74.8 66.8)">PA40</text>
<text x="76.7" y="66.8" transform="rotate(-90 76.7 66.8)">PA41</text>
<text x="78.5" y="66.8" transform="rotate(-90 78.5 66.8)">PA42</text>
<text x="80.4" y="66.8" transform="rotate(-90 80.4 66.8)">PA43</text>
<text x="82.3" y="66.8" transform="rotate(-90 82.3 66.8)">PA44</text>
<text x="87.8" y="66.1" transform="rotate(-90 87.8 66.1)">ANT</text>
<text x="89.7" y="71.4" transform="rotate(-90 89.7 71.4)">AVDD_BRF</text>
<text x="199.9" y="69.4">C154</text>
<text x="206.6" y="67.5">R65</text>
<text x="222.5" y="67.5">4</text>
<text x="223.1" y="71.6">U19</text>
<text x="225.1" y="66.6">INP</text>
<text x="225.1" y="68.5">INN</text>
<text x="235.4" y="68.5">VON</text>
<text x="235.5" y="66.6">VCC</text>
<text x="240.5" y="67.5">5</text>
<text x="250.4" y="66.3">600_OHM/0603</text>
<text x="258.7" y="71.6">C157</text>
<text x="274.3" y="67.5">1</text>
<text x="276.1" y="72">MX1.25-2P</text>
<text x="46.3" y="73.1">1</text>
<text x="46.3" y="74.9">2</text>
<text x="46.3" y="76.8">3</text>
<text x="48.9" y="74">PA32</text>
<text x="48.9" y="75.9">PA31</text>
<text x="48.9" y="77.7">PA30</text>
<text x="60" y="73.7" transform="rotate(-90 60 73.7)">GPADC_VREF</text>
<text x="84.1" y="72.3" transform="rotate(-90 84.1 72.3)">XTAL48M_XI</text>
<text x="85.9" y="73.2" transform="rotate(-90 85.9 73.2)">XTAL48M_XO</text>
<text x="96.7" y="77.7">PA2</text>
<text x="96.7" y="75.9">PA1</text>
<text x="96.7" y="74">PA0</text>
<text x="101.3" y="76.8">49</text>
<text x="101.3" y="74.9">50</text>
<text x="101.3" y="73.1">51</text>
<text x="221.1" y="74.6">NS4150B</text>
<text x="249.8" y="73.3">C160</text>
<text x="46.3" y="78.7">4</text>
<text x="46.3" y="80.5">5</text>
<text x="46.3" y="82.4">6</text>
<text x="48.9" y="79.6">PA29</text>
<text x="48.9" y="81.4">PA28</text>
<text x="48.9" y="83.3">PA27</text>
<text x="96.7" y="83.3">PA5</text>
<text x="96.7" y="81.4">PA4</text>
<text x="96.7" y="79.6">PA3</text>
<text x="101.3" y="82.4">46</text>
<text x="101.3" y="80.5">47</text>
<text x="101.3" y="78.7">48</text>
<text x="203.8" y="80.6">R8</text>
<text x="45.4" y="89.8">10</text>
<text x="46.3" y="84.2">7</text>
<text x="46.3" y="86.1">8</text>
<text x="46.3" y="87.9">9</text>
<text x="48.9" y="85.1">PA26</text>
<text x="48.9" y="87">PA25</text>
<text x="48.9" y="88.9">PA24</text>
<text x="68.4" y="89.6">SF32LB525</text>
<text x="71.3" y="86.4">U17</text>
<text x="96.7" y="88.9">PA8</text>
<text x="96.7" y="87">PA7</text>
<text x="96.7" y="85.1">PA6</text>
<text x="101.3" y="89.8">42</text>
<text x="101.3" y="87.9">43</text>
<text x="101.3" y="86.1">44</text>
<text x="101.3" y="84.2">45</text>
<text x="268.9" y="86.1">2</text>
<text x="268.9" y="87.9">3</text>
<text x="268.9" y="89.8">4</text>
<text x="268.9" y="84.2">1</text>
<text x="271.5" y="87">GND</text>
<text x="271.5" y="88.9">MIC</text>
<text x="24.8" y="95.2">C52</text>
<text x="31.3" y="93.3">C51</text>
<text x="45.4" y="91.7">11</text>
<text x="45.4" y="93.5">12</text>
<text x="45.4" y="95.3">13</text>
<text x="48.9" y="90.7">PA23</text>
<text x="48.9" y="92.5">PA22</text>
<text x="48.9" y="94.4">VDD_RTC</text>
<text x="92.4" y="94.4">MIC_BIAS</text>
<text x="95.3" y="92.5">ADCP</text>
<text x="96.7" y="90.7">PA9</text>
<text x="101.3" y="95.3">39</text>
<text x="101.3" y="93.5">40</text>
<text x="101.3" y="91.7">41</text>
<text x="109.3" y="91.5">C120</text>
<text x="252.6" y="93.5">R87</text>
<text x="252.6" y="95.4">R88</text>
<text x="268.9" y="91.7">5</text>
<text x="268.9" y="93.5">6</text>
<text x="268.9" y="95.3">7</text>
<text x="271.5" y="90.7">OUTR</text>
<text x="271.5" y="92.5">OUTL</text>
<text x="271.5" y="94.4">R_DET</text>
<text x="24.8" y="98.9">C55</text>
<text x="30.4" y="97.1">C54</text>
<text x="30.4" y="100.8">C56</text>
<text x="45.4" y="97.2">14</text>
<text x="45.4" y="99.1">15</text>
<text x="45.4" y="100.9">16</text>
<text x="48.9" y="96.3">VDD_RET</text>
<text x="48.9" y="98.1">VDD33_VOUT2</text>
<text x="48.9" y="99.9">VDD_VOUT2</text>
<text x="48.9" y="101.8">VDD_VOUT1</text>
<text x="89.3" y="98.1">AVDD33_AUD</text>
<text x="91.2" y="96.3">AUD_VREF</text>
<text x="95.2" y="101.8">DACN</text>
<text x="95.3" y="99.9">DACP</text>
<text x="101.3" y="100.9">36</text>
<text x="101.3" y="99.1">37</text>
<text x="101.3" y="97.2">38</text>
<text x="268.9" y="97.2">8</text>
<text x="271.5" y="96.3">L_DET</text>
<text x="273.8" y="100.8">AUDIO</text>
<text x="24.8" y="102.6">C57</text>
<text x="45.4" y="102.8">17</text>
<text x="48.9" y="103.7">BUCK_FB</text>
<text x="95.8" y="103.7">PA10</text>
<text x="101.3" y="102.8">35</text>
<text x="112.7" y="104.8" transform="rotate(-90 112.7 104.8)">C116</text>
<text x="116.4" y="104.8" transform="rotate(-90 116.4 104.8)">C117</text>
<text x="120.1" y="104.8" transform="rotate(-90 120.1 104.8)">C118</text>
<text x="141.4" y="105.1" transform="rotate(-90 141.4 105.1)">C108</text>
<text x="60" y="113.7" transform="rotate(-90 60 113.7)">BUCK_LX</text>
<text x="61.9" y="113.7" transform="rotate(-90 61.9 113.7)">VSYS</text>
<text x="63.7" y="113.7" transform="rotate(-90 63.7 113.7)">VBAT</text>
<text x="65.5" y="113.7" transform="rotate(-90 65.5 113.7)">VBUS</text>
<text x="67.4" y="113.7" transform="rotate(-90 67.4 113.7)">VDD33_VOUT1</text>
<text x="69.3" y="113.7" transform="rotate(-90 69.3 113.7)">VDD18_VOUT</text>
<text x="71.1" y="113.7" transform="rotate(-90 71.1 113.7)">VCC</text>
<text x="73" y="113.7" transform="rotate(-90 73 113.7)">PA20</text>
<text x="74.8" y="113.7" transform="rotate(-90 74.8 113.7)">PA19</text>
<text x="76.7" y="113.7" transform="rotate(-90 76.7 113.7)">PA18</text>
<text x="78.5" y="113.7" transform="rotate(-90 78.5 113.7)">PA17</text>
<text x="80.4" y="113.7" transform="rotate(-90 80.4 113.7)">PA16</text>
<text x="82.3" y="113.7" transform="rotate(-90 82.3 113.7)">PA15</text>
<text x="84.1" y="113.7" transform="rotate(-90 84.1 113.7)">PA14</text>
<text x="85.9" y="113.7" transform="rotate(-90 85.9 113.7)">PA13</text>
<text x="87.8" y="113.7" transform="rotate(-90 87.8 113.7)">PA12</text>
<text x="89.7" y="113.7" transform="rotate(-90 89.7 113.7)">PA11</text>
<text x="59.1" y="117.2" transform="rotate(-90 59.1 117.2)">18</text>
<text x="60.9" y="117.2" transform="rotate(-90 60.9 117.2)">19</text>
<text x="62.8" y="117.2" transform="rotate(-90 62.8 117.2)">20</text>
<text x="64.6" y="117.2" transform="rotate(-90 64.6 117.2)">21</text>
<text x="66.5" y="117.2" transform="rotate(-90 66.5 117.2)">22</text>
<text x="68.3" y="117.2" transform="rotate(-90 68.3 117.2)">23</text>
<text x="70.2" y="117.2" transform="rotate(-90 70.2 117.2)">24</text>
<text x="72.1" y="117.2" transform="rotate(-90 72.1 117.2)">25</text>
<text x="73.9" y="117.2" transform="rotate(-90 73.9 117.2)">26</text>
<text x="75.8" y="117.2" transform="rotate(-90 75.8 117.2)">27</text>
<text x="77.6" y="117.2" transform="rotate(-90 77.6 117.2)">28</text>
<text x="79.5" y="117.2" transform="rotate(-90 79.5 117.2)">29</text>
<text x="81.3" y="117.2" transform="rotate(-90 81.3 117.2)">30</text>
<text x="83.2" y="117.2" transform="rotate(-90 83.2 117.2)">31</text>
<text x="85" y="117.2" transform="rotate(-90 85 117.2)">32</text>
<text x="86.9" y="117.2" transform="rotate(-90 86.9 117.2)">33</text>
<text x="88.7" y="117.2" transform="rotate(-90 88.7 117.2)">34</text>
<text x="256.3" y="117.8">R67</text>
<text x="53" y="124.9">C58</text>
<text x="258.3" y="122.4">C150</text>
<text x="274.2" y="122.4" transform="rotate(-90 274.2 122.4)">1</text>
<text x="276.1" y="122.4" transform="rotate(-90 276.1 122.4)">2</text>
<text x="280.2" y="125" transform="rotate(-90 280.2 125)">U18</text>
<text x="45" y="130.4">C105</text>
<text x="45.9" y="126.7">C60</text>
<text x="53" y="128.6">C87</text>
<text x="141.7" y="128.9">C114</text>
<text x="158.4" y="128.9">C115</text>
<text x="275.2" y="127.5" transform="rotate(-90 275.2 127.5)">VDD</text>
<text x="283.2" y="127.3" transform="rotate(-90 283.2 127.3)">MEMSMIC</text>
<text x="52.1" y="132.3">C106</text>
<text x="274.2" y="134.8" transform="rotate(-90 274.2 134.8)">4</text>
<text x="275.2" y="132.2" transform="rotate(-90 275.2 132.2)">OUT</text>
<text x="276.1" y="134.8" transform="rotate(-90 276.1 134.8)">3</text>
<text x="277" y="132.2" transform="rotate(-90 277 132.2)">GND GND</text>
<text x="151.4" y="143.4">Y5</text>
<text x="265" y="141.4" transform="rotate(-90 265 141.4)">C151</text>
<text x="134.3" y="148.4">C109</text>
<text x="141.1" y="145.8">2</text>
<text x="143.8" y="146.3">GND</text>
<text x="148.7" y="146.3">XOUT</text>
<text x="155" y="145.8">3</text>
<text x="164" y="148.4">C110</text>
<text x="141.1" y="153.2">1</text>
<text x="143.8" y="153.8">XIN</text>
<text x="149.6" y="153.8">GND</text>
<text x="155" y="153.2">4</text>
<text x="40.9" y="171.8">1</text>
<text x="40.9" y="173.7">2</text>
<text x="46.1" y="172.3">CS</text>
<text x="58.3" y="172.3">VCC</text>
<text x="65.9" y="171.8">8</text>
<text x="65.9" y="173.7">7</text>
<text x="73.7" y="171.2" transform="rotate(-90 73.7 171.2)">C107</text>
<text x="40.9" y="175.5">3</text>
<text x="40.9" y="177.3">4</text>
<text x="46.1" y="174.2">DO(101)</text>
<text x="46.1" y="176.1">WP(102)</text>
<text x="46.1" y="177.9">GND</text>
<text x="53.6" y="174.2">HOLD(103)</text>
<text x="55.5" y="177.9">SDI/SD1</text>
<text x="58.5" y="176.1">CLK</text>
<text x="65.9" y="175.5">6</text>
<text x="65.9" y="177.3">5</text>
</g>
<g font-size="1.5">
<text x="124.7" y="100.9">R34</text>
<text x="124.7" y="99.1">R35</text>
<text x="147.6" y="122.9">Y6</text>
<text x="146" y="128.5">32.768K</text>
<text x="45.9" y="168.7">U9</text>
</g>
<g font-size="1.3">
<text x="124.5" y="34.3">0R</text>
<text x="134.7" y="34">0R</text>
<text x="144.9" y="34">0R</text>
<text x="72.6" y="41.6" transform="rotate(-90 72.6 41.6)">PA39</text>
<text x="82.1" y="41.3" transform="rotate(-90 82.1 41.3)">VCI_EN</text>
<text x="120.4" y="41.4">NC</text>
<text x="129.6" y="41.2">NC</text>
<text x="138.5" y="37.1" transform="rotate(-90 138.5 37.1)">NC</text>
<text x="77.6" y="50.1" transform="rotate(-90 77.6 50.1)">0R</text>
<text x="58.7" y="57.5" transform="rotate(-90 58.7 57.5)">4.7uF</text>
<text x="95.2" y="56">4.7uF</text>
<text x="214.7" y="57.7">1uF</text>
<text x="263.5" y="59.5">330pF</text>
<text x="210.8" y="60.3">100K</text>
<text x="215.6" y="65.3">22K</text>
<text x="246" y="60.5">FB6</text>
<text x="179" y="67.9">EAR_OUTN</text>
<text x="179.3" y="66">EAR_OUTP</text>
<text x="201.3" y="67.5">1uF</text>
<text x="205.2" y="69.4">1uF</text>
<text x="215.6" y="67.2">22K</text>
<text x="246" y="66.1">FB7</text>
<text x="263.5" y="67.4">330pF</text>
<text x="250" y="76.6">1uF</text>
<text x="263.5" y="74.9">330pF</text>
<text x="211.7" y="80.2">0R</text>
<text x="276.4" y="82.5">U23</text>
<text x="14.5" y="86.4">LORA_MISO</text>
<text x="29.6" y="95">470nF</text>
<text x="37.5" y="93.2">1uF</text>
<text x="115.3" y="91.3">2.2uF</text>
<text x="243" y="92">DACN</text>
<text x="243.3" y="90.1">DACP</text>
<text x="262.4" y="93.2">1K</text>
<text x="262.4" y="95">1K</text>
<text x="29.9" y="98.7">4.7uF</text>
<text x="35.5" y="96.9">2.2uF</text>
<text x="35.5" y="100.6">4.7uF</text>
<text x="133.6" y="100.9">1K</text>
<text x="133.6" y="99.1">1K</text>
<text x="141.3" y="99.1" transform="rotate(-90 141.3 99.1)">1.5nF</text>
<text x="29.9" y="102.4">4.7uF</text>
<text x="112.5" y="110.4" transform="rotate(-90 112.5 110.4)">2.2uF</text>
<text x="116.2" y="110.4" transform="rotate(-90 116.2 110.4)">1uF</text>
<text x="119.9" y="110.4" transform="rotate(-90 119.9 110.4)">1uF</text>
<text x="265.2" y="117.5">1K</text>
<text x="40.3" y="123.1">L6</text>
<text x="50" y="122.7">4.7uH</text>
<text x="58.1" y="124.7">2.2uF</text>
<text x="263.5" y="122.4">4.7uF</text>
<text x="50.8" y="126.5">100nF</text>
<text x="52.2" y="130.3">1uF</text>
<text x="58.1" y="128.4">2.2uF</text>
<text x="142.6" y="131.7">NC</text>
<text x="159.3" y="131.7">NC</text>
<text x="58.1" y="132.1">2.2uF</text>
<text x="62.3" y="149.8" transform="rotate(-90 62.3 149.8)">VSYS_3V3</text>
<text x="265" y="145.7" transform="rotate(-90 265 145.7)">10nF</text>
<text x="135.2" y="151.3">NC</text>
<text x="164.9" y="151.3">NC</text>
<text x="73.6" y="165.4" transform="rotate(-90 73.6 165.4)">100nF</text>
<text x="19.5" y="173.7">SPI_MOSI</text>
<text x="44.4" y="180.9">W25Q128JVSSIQ</text>
</g>
</svg>
